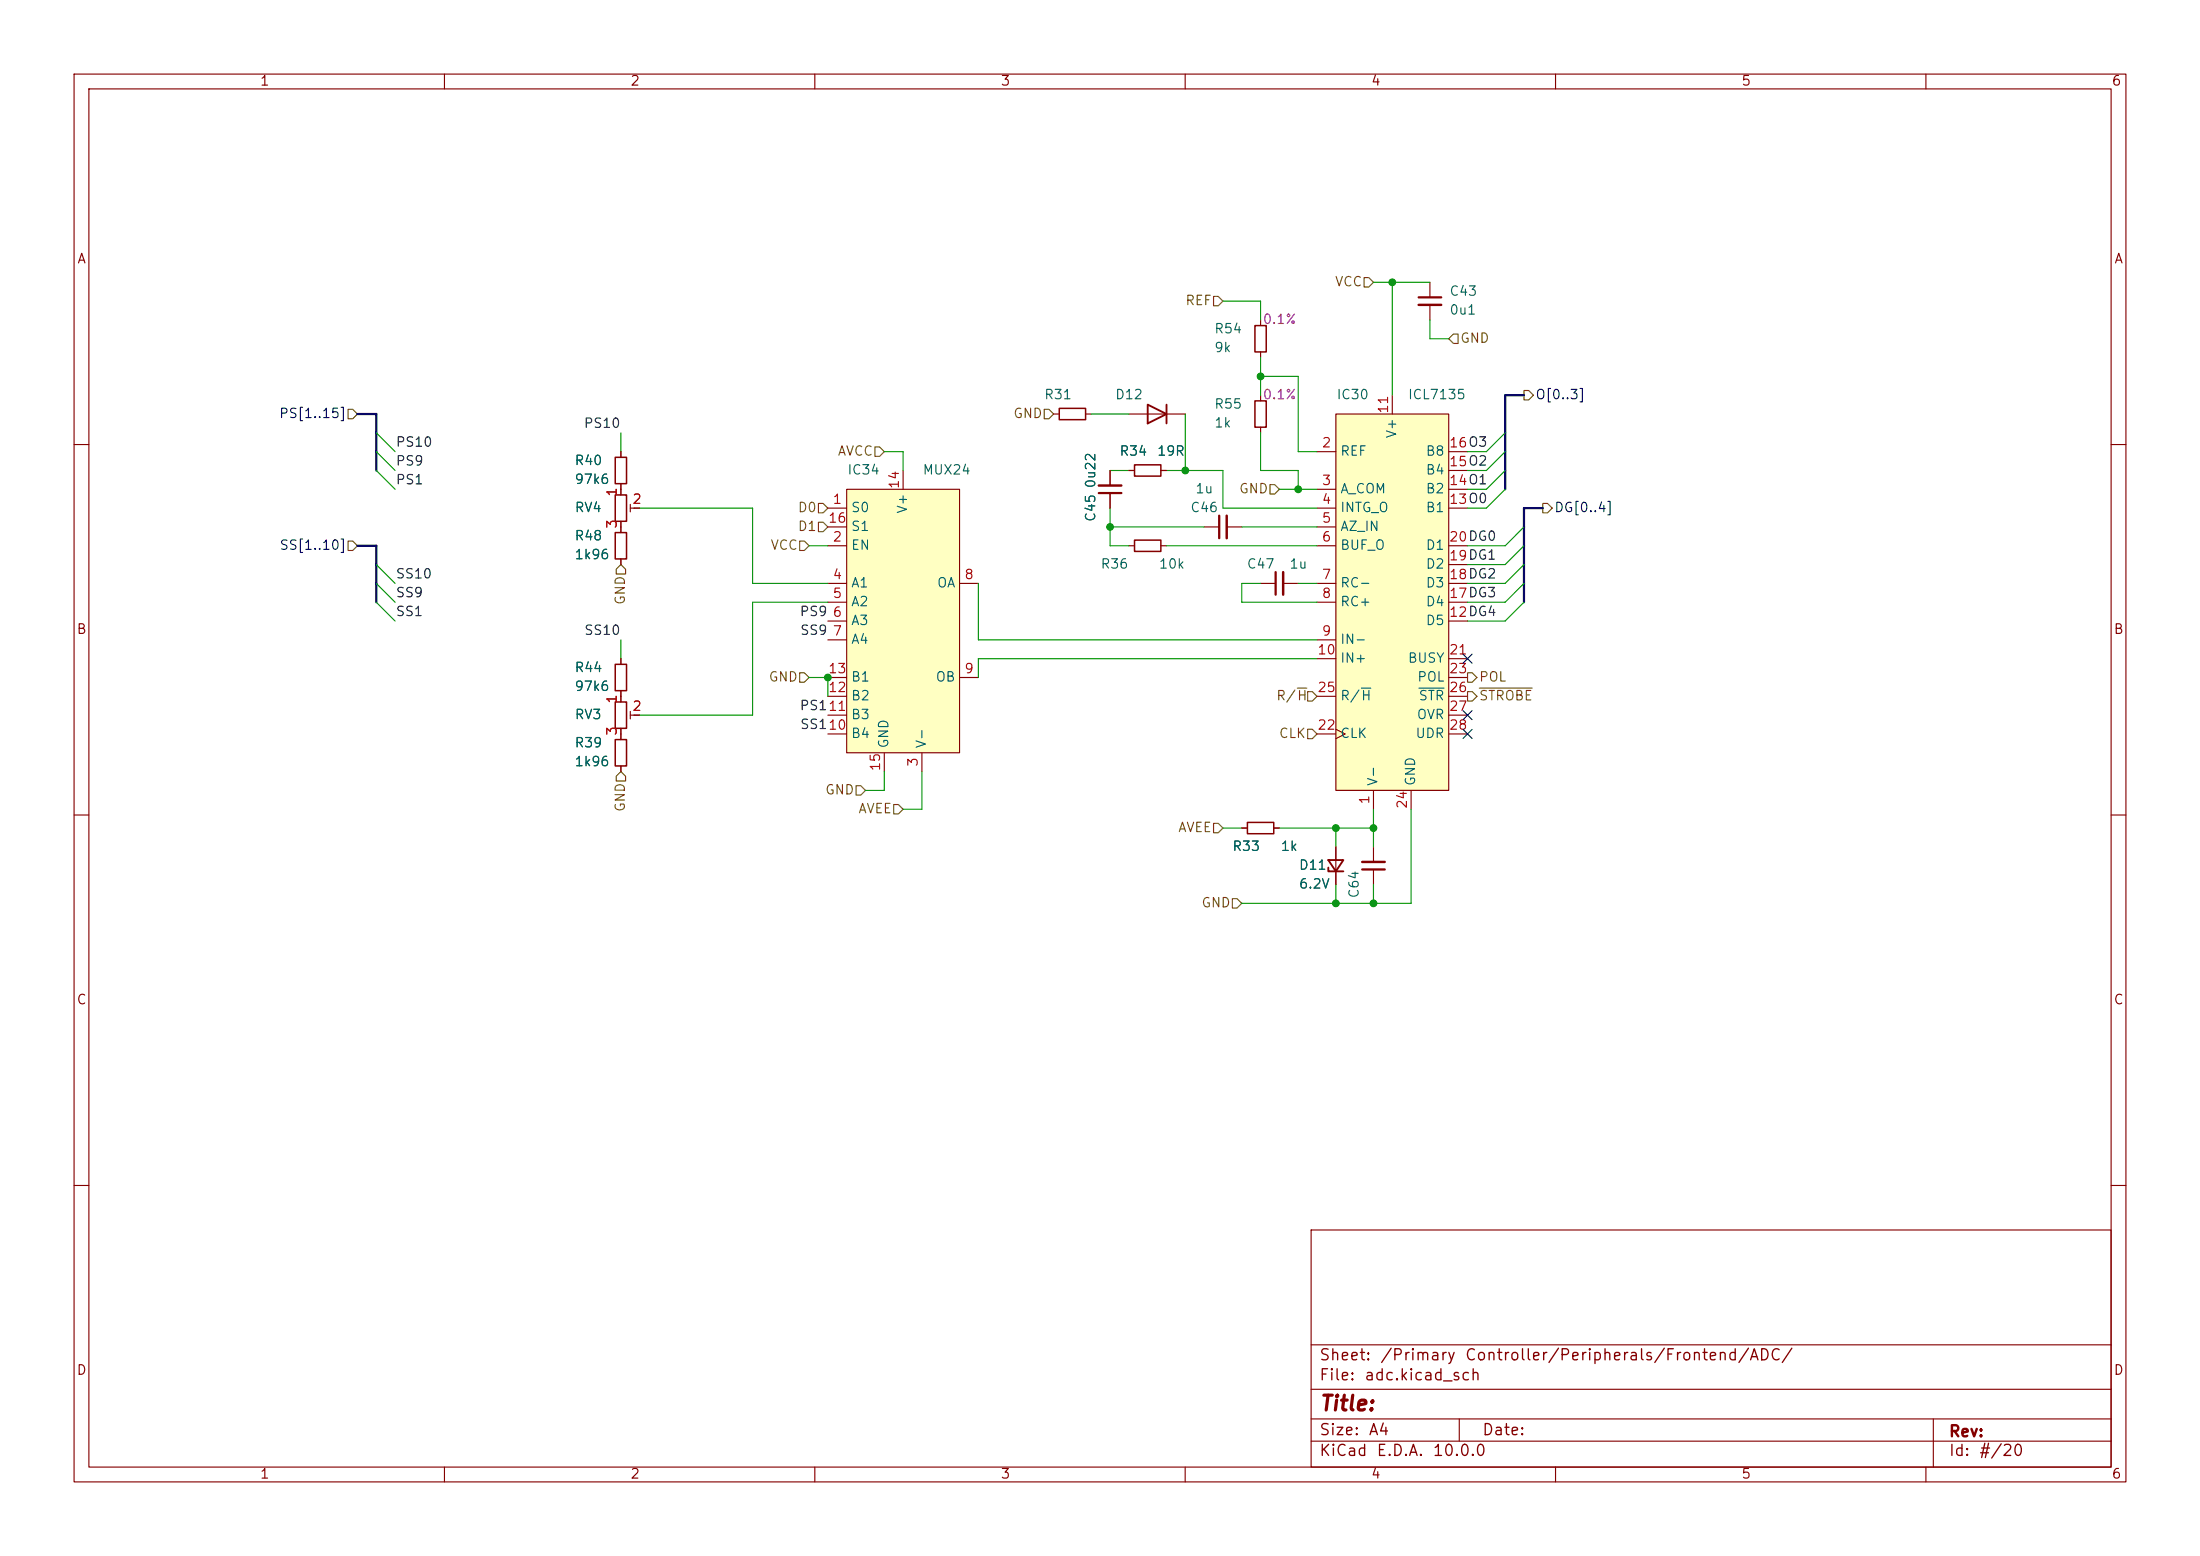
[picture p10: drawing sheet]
<svg xmlns="http://www.w3.org/2000/svg" width="297mm" height="210mm" viewBox="0 0 297 210" stroke-linecap="round" stroke-linejoin="round" font-family="sans-serif">
<g fill="none" stroke="#840000" stroke-width=".15">
<path d="M10 10h277v190h-277zM12 12h273v186h-273zM60 10v2M110 10v2M160 10v2M210 10v2M260 10v2M10 60h2M285 60h2M10 110h2M285 110h2M10 160h2"/>
<path d="M177 166h108v32h-108zM285 160h2M60 198v2M110 198v2M160 198v2M177 194.5h108M177 191.5h108M177 187.5h108M177 181.5h108M197 191.5v3M210 198v2M260 198v2"/>
<path d="M261 191.5v6.5"/>
</g>
<path d="M180.3 55.9h15.3v50.8h-15.3z" fill="#ffffc2"/>
<g fill="none" stroke="#840000" stroke-width=".15">
<path d="M193 38.1v2M142.2 55.9h.8M146.6 55.9h.7M152.4 55.9h7.6M170.2 43.2v.7M170.2 47.5v.8M170.2 53.3v.8M170.2 57.7v.7M180.3 55.9h15.3v50.8h-15.3zM188 53.3v2.6M193 41.1v2.1M83.8 61v.7"/>
<path d="M83.8 65.3v1.5M83.8 70.4v1.5M83.8 75.4v.8M85.1 68.6h1.3M85.1 68.1v1M149.9 63.5v2M149.9 66.5v2.1M152.4 73.7h.8M152.4 63.5h.8M156.7 73.7h.8M156.7 63.5h.8M162.6 71.1h2"/>
<path d="M165.6 71.1h2M170.2 78.7h2M173.2 78.7h2.1M177.8 61h2.5M177.8 66h2.5M177.8 68.6h2.5M177.8 71.1h2.5M177.8 73.7h2.5M177.8 78.7h2.5M195.6 61h2.5M195.6 66h2.5M195.6 68.6h2.5"/>
<path d="M195.6 73.7h2.5M195.6 78.7h2.5M195.6 63.5h2.5M195.6 76.2h2.5M83.8 88.9v.8M83.8 93.2v1.5M83.8 98.3v1.5M85.1 96.5h1.3M85.1 96v1M177.8 81.3h2.5M177.8 86.4h2.5M177.8 88.9h2.5"/>
<path d="M177.8 99.1h2.5M177.8 94h2.5M180.3 98.4l1.3 .7-1.3 .6M195.6 81.3h2.5M195.6 88.9h2.5M195.6 83.8h2.5M195.6 99.1h2.5M195.6 91.4h2.5M195.6 94h2.5M195.6 96.5h2.5M83.8 103.4v.7M167.6 111.8h.8"/>
<path d="M172 111.8h.7M180.3 114.3v5.1M185.4 106.7v2.5M185.4 114.3v2M185.4 117.3v2.1M190.5 106.7v2.5"/>
</g>
<path d="M183.8 92.9h1.3M191.5 92.9h3.4" fill="none" stroke="#006464" stroke-width=".15"/>
<path d="M154.9 54.6l2.6 1.3-2.6 1.3zM157.5 54.6v2.6M179.3 117.1v.5h2.1M179.3 116.1h2.1l-1.1 1.5z" fill="none" stroke="#840000" stroke-width=".25"/>
<path d="M143 55.1h3.6v1.5h-3.6zM169.4 54.1h1.5v3.6h-1.5zM169.4 43.9h1.5v3.6h-1.5zM83.1 61.7h1.5v3.6h-1.5zM83.1 71.9h1.5v3.5h-1.5zM83.1 66.8h1.5v3.6h-1.5zM153.2 62.7h3.5v1.6h-3.5zM153.2 72.9h3.5v1.5h-3.5zM83.1 99.8h1.5v3.6h-1.5zM83.1 89.7h1.5v3.5h-1.5zM83.1 94.7h1.5v3.6h-1.5zM168.4 111h3.6v1.5h-3.6z" fill="none" stroke="#840000" stroke-width=".2"/>
<path d="M191.5 40.1h3.1M148.3 66.5h3.1M164.6 69.6v3M172.2 77.2v3.1M183.9 117.3h3" fill="none" stroke="#840000" stroke-width=".3"/>
<path d="M191.5 41.1h3.1M148.3 65.5h3.1M165.6 69.6v3M173.2 77.2v3.1M183.9 116.3h3" fill="none" stroke="#840000" stroke-width=".33"/>
<path d="M114.3 66h15.2v35.6h-15.2z" fill="#ffffc2"/>
<g fill="none" stroke="#840000" stroke-width=".15">
<path d="M83.8 61v.7M83.8 65.3v1.5M83.8 70.4v1.5M83.8 75.4v.8M85.6 68.6h.8M111.8 68.6h2.5M111.8 73.7h2.5M111.8 78.7h2.5M111.8 71.1h2.5M114.3 66h15.2v35.6h-15.2zM121.9 63.5v2.5M129.5 78.7h2.6"/>
<path d="M149.9 63.5v2M149.9 66.5v2.1M152.4 63.5h.8M156.7 63.5h.8M83.8 88.9v.8M83.8 93.2v1.5M83.8 98.3v1.5M85.6 96.5h.8M111.8 81.3h2.5M111.8 83.8h2.5M111.8 86.4h2.5M111.8 91.4h2.5"/>
<path d="M111.8 99.1h2.5M111.8 96.5h2.5M111.8 94h2.5M129.5 91.4h2.6M83.8 103.4v.7M119.4 101.6v2.5M124.5 101.6v2.5M167.6 111.8h.8M172 111.8h.7M180.3 114.3v1.8M180.3 117.6v1.8"/>
</g>
<g fill="none" stroke="#725600" stroke-width=".15">
<path d="M184.1 37.5h.7l.6 .6-.6 .6h-.7zM47 55.2h.6l.7 .7-.7 .6h-.6zM141 55.2h.6l.6 .7-.6 .6h-.6zM163.8 40h.7l.6 .6-.6 .7h-.7zM195.6 45.7l.6-.6h.6v1.3h-.6zM205.7 52.7h.7l.6 .6-.6 .7h-.7zM47 73h.6l.7 .7-.7 .6h-.6zM83.2 76.8l.6-.6 .7 .6v.7h-1.3zM107.9 73h.7l.6 .7-.6 .6h-.7zM110.5 67.9h.6l.7 .7-.7 .6h-.6zM110.5 70.5h.6l.7 .6-.7 .7h-.6zM118.1 60.3h.6l.7 .7-.7 .6h-.6z"/>
<path d="M171.4 65.4h.7l.6 .6-.6 .7h-.7zM208.3 67.9h.6l.6 .7-.6 .6h-.6zM107.9 90.8h.7l.6 .6-.6 .7h-.7zM175.1 92.9h1.3M176.5 98.4h.7l.6 .7-.6 .6h-.7zM176.5 93.3h.7l.6 .7-.6 .6h-.7zM198.1 90.8h.7l.6 .6-.6 .7h-.7zM198.1 93.3h.7l.6 .7-.6 .6h-.7zM199.7 92.9h7.2M83.8 104.1l.7 .7v.6h-1.3v-.6zM115.6 106h.6l.6 .7-.6 .6h-.6zM120.6 108.6h.7l.6 .6-.6 .7h-.7z"/>
<path d="M163.8 111.1h.7l.6 .7-.6 .6h-.7zM166.4 121.3h.6l.6 .6-.6 .7h-.6z"/>
</g>
<path d="M48.3 55.9h2.5v7.6M205.7 53.3h-2.5v12.7M48.3 73.7h2.5v7.6M208.3 68.6h-2.6v12.7" fill="none" stroke="#000084" stroke-width=".3"/>
<g fill="none" stroke="#009600" stroke-width=".15">
<path d="M185.4 38.1h7.6M188 38.1v15.2M50.8 58.4l2.5 2.6M83.8 58.4v2.6M147.3 55.9h5.1M160 55.9v7.6M165.1 40.6h5.1v2.6M170.2 48.3v5M170.2 58.4v5.1h5.1v2.5M170.2 50.8h5.1v10.2h2.5M193 43.2v2.5h2.6M203.2 58.4l-2.5 2.6h-2.6"/>
<path d="M50.8 61l2.5 2.5M50.8 76.2l2.5 2.5M50.8 78.7l2.5 2.6M50.8 63.5l2.5 2.5M86.4 68.6h15.2v10.1h10.2M109.2 73.7h2.6M119.4 61h2.5v2.5M132.1 78.7v7.7h45.7M149.9 71.1h12.7M149.9 63.5h2.5M149.9 68.6v5.1h2.5M157.5 63.5h7.6v5.1h12.7"/>
<path d="M157.5 73.7h20.3M167.6 71.1h10.2M170.2 78.7h-2.6v2.6h10.2M172.7 66h5.1M175.3 78.7h2.5M203.2 63.5l-2.5 2.5h-2.6M203.2 61l-2.5 2.5h-2.6M203.2 66l-2.5 2.6h-2.6M205.7 76.2l-2.5 2.5h-5.1M205.7 78.7l-2.5 2.6h-5.1M205.7 73.7l-2.5 2.5h-5.1M205.7 71.1l-2.5 2.6h-5.1"/>
<path d="M50.8 81.3l2.5 2.5M83.8 86.4v2.5M109.2 91.4h2.6v2.6M111.8 81.3h-10.2v15.2h-15.2M177.8 88.9h-45.7v2.5M205.7 81.3l-2.5 2.5h-5.1M119.4 104.1v2.6h-2.6M124.5 104.1v5.1h-2.6M165.1 111.8h2.5M172.7 111.8h12.7M180.3 111.8v2.5M180.3 119.4v2.5"/>
<path d="M185.4 109.2v5.1M185.4 119.4v2.5M190.5 109.2v12.7h-22.9"/>
</g>
<path d="M197.5 88.3l1.2 1.2M197.5 95.9l1.2 1.2M197.5 98.5l1.2 1.2M198.7 88.3l-1.2 1.2M198.7 95.9l-1.2 1.2M198.7 98.5l-1.2 1.2" fill="none" stroke="#000084" stroke-width=".15"/>
<g fill="#009600" stroke="#009600" stroke-width=".14">
<circle cx="188" cy="38.1" r=".46"/>
<circle cx="175.3" cy="66" r=".46"/>
<circle cx="170.2" cy="50.8" r=".46"/>
<circle cx="111.8" cy="91.4" r=".46"/>
<circle cx="180.3" cy="111.8" r=".46"/>
<circle cx="149.9" cy="71.1" r=".46"/>
<circle cx="180.3" cy="121.9" r=".46"/>
<circle cx="185.4" cy="121.9" r=".46"/>
<circle cx="160" cy="63.5" r=".46"/>
<circle cx="185.4" cy="111.8" r=".46"/>
</g>
<text font-size="2" fill="#840000" x="178" y="190.9">Title:</text>
<g font-size="1.5" fill="#840000">
<text x="178" y="184">Sheet:</text>
<text x="186.2" y="184">/Primary</text>
<text x="197.7" y="184">Controller/Peripherals/Frontend/ADC/</text>
<text x="178" y="186.7">File:</text>
<text x="184.1" y="186.7">adc.kicad_sch</text>
<text x="178" y="196.9">KiCad</text>
<text x="178" y="194.1">Size:</text>
<text x="184.7" y="194.1">A4</text>
<text x="185.7" y="196.9">E.D.A.</text>
<text x="193.3" y="196.9">10.0.0</text>
<text x="200" y="194.1">Date:</text>
<text x="263" y="194.3">Rev:</text>
<text x="263" y="196.9">Id:</text>
<text x="267.1" y="196.9">#/20</text>
</g>
<g font-size="1.3" fill="#840000">
<text x="35" y="11.9">1</text>
<text x="85" y="11.9">2</text>
<text x="135" y="11.9">3</text>
<text x="185" y="11.9">4</text>
<text x="235" y="11.9">5</text>
<text x="285" y="11.9">6</text>
<text x="10.3" y="35.9">A</text>
<text x="285.3" y="35.9">A</text>
<text x="10.3" y="85.9">B</text>
<text x="285.3" y="85.9">B</text>
<text x="10.3" y="135.9">C</text>
<text x="285.3" y="135.9">C</text>
<text x="10.3" y="185.9">D</text>
<text x="285.3" y="185.9">D</text>
<text x="35" y="199.9">1</text>
<text x="85" y="199.9">2</text>
<text x="135" y="199.9">3</text>
<text x="185" y="199.9">4</text>
<text x="235" y="199.9">5</text>
<text x="285" y="199.9">6</text>
</g>
<g font-size="1.3" fill="#725600">
<text x="159.9" y="41.5">REF</text>
<text x="180.1" y="39">VCC</text>
<text x="197" y="46.6">GND</text>
<text x="136.7" y="56.7">GND</text>
<text x="113" y="61.8">AVCC</text>
<text x="107.6" y="69.4">D0</text>
<text x="107.6" y="72">D1</text>
<text x="167.2" y="66.9">GND</text>
<text x="103.9" y="74.5">VCC</text>
<text x="84.7" y="81.7" transform="rotate(-90 84.7 81.7)">GND</text>
<text x="103.7" y="92.3">GND</text>
<text x="172.2" y="94.8">R/H</text>
<text x="199.6" y="92.3">POL</text>
<text x="199.6" y="94.8">STROBE</text>
<text x="172.6" y="99.9">CLK</text>
<text x="111.3" y="107.5">GND</text>
<text x="84.7" y="109.7" transform="rotate(-90 84.7 109.7)">GND</text>
<text x="115.8" y="110.1">AVEE</text>
<text x="159" y="112.6">AVEE</text>
<text x="162.1" y="122.8">GND</text>
</g>
<g font-size="1.3" fill="#006464">
<text x="195.6" y="40.2">C43</text>
<text x="163.8" y="45.3">R54</text>
<text x="163.8" y="47.9">9k</text>
<text x="195.6" y="42.8">0u1</text>
<text x="140.9" y="54.2">R31</text>
<text x="150.5" y="54.2">D12</text>
<text x="163.8" y="55.5">R55</text>
<text x="163.8" y="58">1k</text>
<text x="180.3" y="54.2">IC30</text>
<text x="188.8" y="59.3" transform="rotate(-90 188.8 59.3)">V+</text>
<text x="190" y="54.2">ICL7135</text>
<text x="77.5" y="63.1">R40</text>
<text x="77.5" y="65.6">97k6</text>
<text x="114.3" y="64.4">IC34</text>
<text x="124.5" y="64.4">MUX24</text>
<text x="148.2" y="66" transform="rotate(-90 148.2 66)">0u22</text>
<text x="151" y="61.8">R34</text>
<text x="156.1" y="61.8">19R</text>
<text x="180.8" y="61.8">REF</text>
<text x="192.4" y="64.4">B4</text>
<text x="192.4" y="61.8">B8</text>
<text x="77.5" y="69.4">RV4</text>
<text x="114.8" y="69.4">S0</text>
<text x="114.8" y="72">S1</text>
<text x="122.8" y="69.4" transform="rotate(-90 122.8 69.4)">V+</text>
<text x="148.2" y="70.5" transform="rotate(-90 148.2 70.5)">C45</text>
<text x="160.6" y="69.4">C46</text>
<text x="161.3" y="66.9">1u</text>
<text x="180.8" y="66.9">A_COM</text>
<text x="180.8" y="69.4">INTG_O</text>
<text x="180.8" y="72">AZ_IN</text>
<text x="192.4" y="69.4">B1</text>
<text x="192.4" y="66.9">B2</text>
<text x="77.5" y="73.3">R48</text>
<text x="77.5" y="75.8">1k96</text>
<text x="114.8" y="74.5">EN</text>
<text x="148.5" y="77.1">R36</text>
<text x="156.4" y="77.1">10k</text>
<text x="168.2" y="77.1">C47</text>
<text x="174" y="77.1">1u</text>
<text x="180.8" y="74.5">BUF_O</text>
<text x="192.4" y="77.1">D2</text>
<text x="192.4" y="74.5">D1</text>
<text x="114.8" y="79.6">A1</text>
<text x="114.8" y="82.1">A2</text>
<text x="126.4" y="79.6">OA</text>
<text x="180.8" y="79.6">RC-</text>
<text x="180.8" y="82.1">RC+</text>
<text x="192.4" y="82.1">D4</text>
<text x="192.4" y="79.6">D3</text>
<text x="114.8" y="84.7">A3</text>
<text x="114.8" y="87.2">A4</text>
<text x="180.8" y="87.2">IN-</text>
<text x="180.8" y="89.8">IN+</text>
<text x="190" y="89.8">BUSY</text>
<text x="192.4" y="84.7">D5</text>
<text x="77.5" y="91">R44</text>
<text x="77.5" y="93.6">97k6</text>
<text x="114.8" y="94.8">B2</text>
<text x="114.8" y="92.3">B1</text>
<text x="126.2" y="92.3">OB</text>
<text x="180.8" y="94.8">R/H</text>
<text x="191.2" y="92.3">POL</text>
<text x="191.4" y="94.8">STR</text>
<text x="77.5" y="101.2">R39</text>
<text x="77.5" y="97.4">RV3</text>
<text x="114.8" y="99.9">B4</text>
<text x="114.8" y="97.4">B3</text>
<text x="120.2" y="101.1" transform="rotate(-90 120.2 101.1)">GND</text>
<text x="125.3" y="101.1" transform="rotate(-90 125.3 101.1)">V-</text>
<text x="180.8" y="99.9">CLK</text>
<text x="191" y="99.9">UDR</text>
<text x="191.2" y="97.4">OVR</text>
<text x="77.5" y="103.7">1k96</text>
<text x="186.3" y="106.2" transform="rotate(-90 186.3 106.2)">V-</text>
<text x="191.4" y="106.2" transform="rotate(-90 191.4 106.2)">GND</text>
<text x="166.3" y="115.2">R33</text>
<text x="172.8" y="115.2">1k</text>
<text x="175.3" y="117.7">D11</text>
<text x="175.3" y="120.2">6.2V</text>
<text x="183.7" y="121.3" transform="rotate(-90 183.7 121.3)">C64</text>
</g>
<g font-size="1.3" fill="#840084">
<text x="170.4" y="44">0.1%</text>
<text x="170.4" y="54.2">0.1%</text>
</g>
<g font-size="1.3" fill="#000084">
<text x="37.6" y="56.7">PS[1..15]</text>
<text x="207.2" y="54.2">O[0..3]</text>
<text x="209.7" y="69.4">DG[0..4]</text>
<text x="37.6" y="74.5">SS[1..10]</text>
</g>
<g font-size="1.3" fill="#0f0f0f">
<text x="78.7" y="58.1">PS10</text>
<text x="53.3" y="60.6">PS10</text>
<text x="53.3" y="63.2">PS9</text>
<text x="53.3" y="65.7">PS1</text>
<text x="53.3" y="80.9">SS9</text>
<text x="53.3" y="83.5">SS1</text>
<text x="53.3" y="78.4">SS10</text>
<text x="107.9" y="83.5">PS9</text>
<text x="78.8" y="86">SS10</text>
<text x="107.9" y="86">SS9</text>
<text x="107.9" y="96.2">PS111</text>
<text x="107.9" y="98.7">SS110</text>
</g>
<g font-size="1.3" fill="#a90000">
<text x="187.7" y="55.9" transform="rotate(-90 187.7 55.9)">11</text>
<text x="178.4" y="60.7">2</text>
<text x="178.4" y="65.8">3</text>
<text x="195.5" y="65.8">14O1</text>
<text x="195.5" y="63.2">15O2</text>
<text x="195.5" y="60.7">16O3</text>
<text x="83.6" y="71.4" transform="rotate(-90 83.6 71.4)">3</text>
<text x="83.6" y="67.1" transform="rotate(-90 83.6 67.1)">1</text>
<text x="85.3" y="68.3">2</text>
<text x="111.7" y="70.9">16</text>
<text x="112.3" y="68.3">1</text>
<text x="121.7" y="66.1" transform="rotate(-90 121.7 66.1)">14</text>
<text x="178.4" y="68.3">4</text>
<text x="178.4" y="70.9">5</text>
<text x="195.5" y="68.3">13O0</text>
<text x="112.3" y="73.4">2</text>
<text x="178.4" y="73.4">6</text>
<text x="195.5" y="75.9">19DG1</text>
<text x="195.5" y="73.4">20DG0</text>
<text x="112.3" y="78.5">4</text>
<text x="112.3" y="81">5</text>
<text x="112.3" y="83.6">6</text>
<text x="130.1" y="78.5">8</text>
<text x="178.4" y="78.5">7</text>
<text x="178.4" y="81">8</text>
<text x="195.5" y="83.6">12DG4</text>
<text x="195.5" y="81">17DG3</text>
<text x="195.5" y="78.5">18DG2</text>
<text x="112.3" y="86.1">7</text>
<text x="177.8" y="88.6">10</text>
<text x="178.4" y="86.1">9</text>
<text x="195.5" y="88.6">21</text>
<text x="83.6" y="95.1" transform="rotate(-90 83.6 95.1)">1</text>
<text x="111.7" y="93.7">12</text>
<text x="111.7" y="91.2">13</text>
<text x="130.1" y="91.2">9</text>
<text x="177.8" y="93.7">25</text>
<text x="195.5" y="91.2">23</text>
<text x="195.5" y="93.7">26</text>
<text x="83.6" y="99.4" transform="rotate(-90 83.6 99.4)">3</text>
<text x="85.3" y="96.3">2</text>
<text x="177.8" y="98.8">22</text>
<text x="195.5" y="96.3">27</text>
<text x="195.5" y="98.8">28</text>
<text x="119.1" y="104.2" transform="rotate(-90 119.1 104.2)">15</text>
<text x="124.2" y="103.6" transform="rotate(-90 124.2 103.6)">3</text>
<text x="185.2" y="108.7" transform="rotate(-90 185.2 108.7)">1</text>
<text x="190.2" y="109.3" transform="rotate(-90 190.2 109.3)">24</text>
</g>
</svg>
